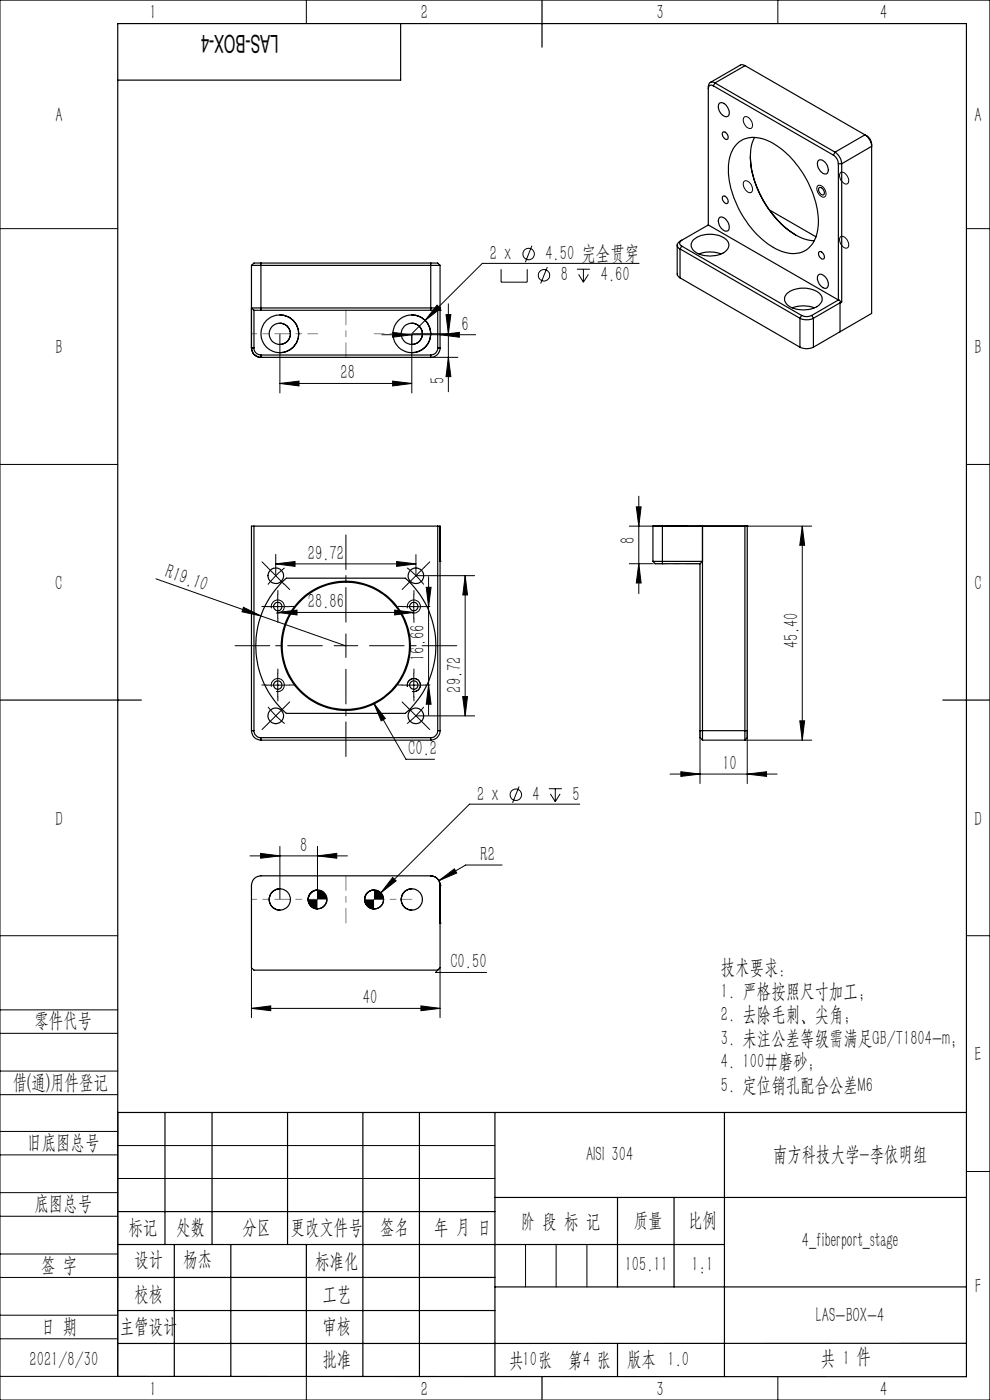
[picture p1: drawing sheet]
<svg xmlns="http://www.w3.org/2000/svg" width="210mm" height="297mm" viewBox="0 0 210 297" stroke-linecap="round" stroke-linejoin="round" font-family="sans-serif">
<g fill="none" stroke="#000" stroke-width=".21">
<path d="M0 0h210v297h-210zM65 0v5M165 0v5M157.8 38.5a1.46 1.46 0 0 1 1.8 1.5 .67 .67 0 0 1-.3 .9 .67 .67 0 0 1-.9-.3 1.77 1.77 0 0 1-.6-2.1zM157.8 24.9a1.18 1.18 0 0 1 1.7 .9l.1 .3a.72 .72 0 0 1-.2 1.1 .72 .72 0 0 1-1-.2 1.77 1.77 0 0 1-.6-2.1zM173.5 39.4a1.57 1.57 0 0 1 1.5 .7 1.57 1.57 0 0 1-.1 1.7 1.7 1.7 0 0 1-1.4-2.4zM178.3 36.7a.99 .99 0 0 1 1.4 .6 .98 .98 0 0 1 .4 1 .98 .98 0 0 1-.7 .7 1.85 1.85 0 0 1-1.1-2.3zM0 48.5h25M106.3 57.1v2.8h5.5v-2.8M112.8 52.1l-1.4 3.5M116.1 56.7l-1.4 3.4M122.4 57.1h2.7"/>
<path d="M122.7 58.2l1.1 1.7M123.8 57.1v2.8M124.8 58.2l-1 1.7M135.6 55.9h-33.3l-15 14.9M178.3 50.3a1.37 1.37 0 0 1 1.7 1.2v.2a.71 .71 0 0 1-.3 .9 .71 .71 0 0 1-1-.4l-.4-.6-.2-.6zM205 48.5h5M59.4 70.8v12.6M81 71h19.9M83.3 70.5l4 .5-4 .5zM87.3 70.8v12.6M87.3 70.8h9.8M91.4 75.8h5.7"/>
<path d="M92.7 64.7l.7 .8-3.2 2.5zM93.3 71l4.1-.5v1zM94.6 66.7h1l-.5 4.1zM95.1 75.8l.5 4.1h-1zM95.1 64.4v18.7M0 98.5h25M59.4 81.3l4-.4v1zM59.4 81.3h27.9M83.3 80.9l4 .4-4 .6zM205 98.5h5M58.5 119.6l4.1-.5v1.1zM58.5 117.6v4.5"/>
<path d="M58.5 119.6h29.7M84.1 119.1l4.1 .5-4.1 .6zM88.2 117.6v4.5h12.5M133.5 119.6h5M133.5 111.6h7M135 107.5h1l-.5 4.1zM135.5 119.6l.5 4.1h-1zM135.5 105.3v20.6M158.5 111.6h13.7M170.2 111.6v45.4M170.2 111.6l.5 4.1h-1zM33.1 122.8l40.2 14.2"/>
<path d="M51.6 128.8l3.8 1.9-4.1-.9zM56.4 128.7h5M56.7 120.4l1.8 1.7M57.6 129a1.39 1.39 0 0 1 1.2-1.7 1.39 1.39 0 0 1 1.5 1.5 1.39 1.39 0 0 1-1.7 1.2M58.5 122.1l1.8 1.8M58.5 122.1l-1.7 1.9M58.9 129.9l4.1-.5v1.1zM58.9 129.9h28.9M58.9 126.2v5M60.4 120.5l-1.9 1.6M83.7 129.4l4.1 .5-4.1 .6zM85.3 128.7h5"/>
<path d="M86.4 129a1.4 1.4 0 0 1 1.3-1.7 1.4 1.4 0 0 1 1.5 1.5 1.4 1.4 0 0 1-1.8 1.2M87.8 126.2v5M90.4 124.6h1l-.5 4.1zM90.9 122.3v29.4M98.7 122.1v29.8M98.7 122.1l.5 4.1h-1zM56.4 145.3h5M57.6 145.7a1.39 1.39 0 0 1 1.2-1.8 1.39 1.39 0 0 1 1.5 1.6 1.39 1.39 0 0 1-1.7 1.2M58.9 142.8v5M79.3 149.2l6.8 11.9h6.1M79.3 149.2l2.4 3.2-.8 .5zM85.3 145.3h5"/>
<path d="M86.4 145.7a1.4 1.4 0 0 1 1.3-1.8 1.4 1.4 0 0 1 1.5 1.6 1.4 1.4 0 0 1-1.8 1.2M87.8 142.8v5M88.2 151.9h12.5M90.9 145.3l.5 4.1h-1zM98.1 147.8h1.1l-.5 4.1zM148.5 155v11.2M158 157h14.2M158.5 155v11.2M169.7 152.9h1l-.5 4.1zM59.4 179.6v11.2M67.3 179.6v11.2M110.1 166.9l-1.4 3.4"/>
<path d="M116.4 167.3h2.8M116.7 168.4l1.1 1.7M117.8 167.3v2.8M118.8 168.4l-1 1.7M123 170.6h-23.4l-18.8 18.8M142.1 164.2h22.8M144.4 163.7l4.1 .5-4.1 .5zM158.5 164.2l4.1-.5v1zM0 198.5h25M53 181.6h20.7M55.3 181l4.1 .6-4.1 .5zM67.3 188.9a1.92 1.92 0 0 0-1.9 1.9"/>
<path d="M67.3 181.6l4.1-.6v1.1zM69.3 190.8a1.92 1.92 0 0 1-2 2M79.3 188.8a2.04 2.04 0 0 0-2 2M80.8 189.4l-1.5 1.4M81.4 190.8a2.04 2.04 0 0 1-2.1 2M83.3 186.2l.7 .7-3.2 2.5zM93.1 186.8l3.3-2.5 .5 .9zM106.5 183.5h-7.7l-5.7 3.3M205 198.5h5M0 214.2h25M0 219.2h25M53.3 213.9l4.1-.5v1z"/>
<path d="M53.3 205.3v10.6M53.3 213.9h40M89.3 213.4l4 .5-4 .5zM103.2 206.3h-10.8l.9-1v10.6M0 232.2h25M0 227.2h25M25 236v56h-25M0 245h25M0 240h25M0 258h25M0 253h25M25 243h80"/>
<path d="M25 250h80M205 248.5h5M0 271h25M0 266h25M0 279h25M111.5 264v9M118 264v9M124.5 264v9M0 284h25M65 292.1v4.9M153.7 292h.1M165 292v5"/>
<circle cx="112.1" cy="53.9" r="1.21"/>
<circle cx="115.4" cy="58.4" r="1.2"/>
<circle cx="109.4" cy="168.6" r="1.21"/>
<circle cx="67.3" cy="190.8" r="1.96"/>
<circle cx="79.4" cy="190.8" r="2.02"/>
</g>
<path d="M88.2 122.1l-1.8-1.6M88.2 122.1l1.7 1.9M58.5 151.8l1.9 1.7M58.5 151.8l-1.6-1.8M88.2 151.8l1.7-1.8M88.2 151.8l-1.8 1.7" fill="none" stroke="#000" stroke-width=".21" stroke-dasharray="30.5 1.3 1.3 1.3" stroke-linecap="butt"/>
<g fill="none" stroke="#000" stroke-width=".25">
<path d="M85 5v12h-60M115 0v10M151.3 18.2a.65 .65 0 0 0-.7-.1 .65 .65 0 0 0-.4 .7M151.3 18.2l25.5 14.7M151.7 17.6a.86 .86 0 0 0-1-.1 .86 .86 0 0 0-.5 .9v29.3M151.7 17.6l25.4 14.7M151.7 17.6l-.4 .6M158 13.9l-.6-.2-.3 .1-6.4 3.7M158 13.9l-6.3 3.7M158 13.9l25.5 14.7M152.6 21.9a1.67 1.67 0 0 1 2 1.6 .81 .81 0 0 1 0 .9 .81 .81 0 0 1-.8 .3 2.08 2.08 0 0 1-1.2-2.8zM153.3 28.1a.9 .9 0 0 1 1.1 1.1 .43 .43 0 0 1-.3 .4 .43 .43 0 0 1-.5-.3 1.11 1.11 0 0 1-.3-1.2z"/>
<path d="M156.2 30.6a5.7 5.7 0 0 1 6.8-.7 20.5 20.5 0 0 1 10.6 17.9 6.1 6.1 0 0 1-3.5 5.7 8.3 8.3 0 0 1-7.6-2 20.9 20.9 0 0 1-8-16.4 7 7 0 0 1 1.7-4.5zM159.2 33.2a21.5 21.5 0 0 0 9.6 16.6M160.1 29.1a12.4 12.4 0 0 0 0 9.5 20 20 0 0 0 10.1 11.9l1.5 .5 1 .1M173.5 34.1a1.12 1.12 0 0 1 1.8 .6 1.44 1.44 0 0 1 0 2.2 2.14 2.14 0 0 1-1.8-2.8zM173.8 39.8a1 1 0 0 1 .8 1.5 1.06 1.06 0 0 1-.8-1.5zM176.8 32.9a2.37 2.37 0 0 1 1 1.8M177.1 32.3a3.3 3.3 0 0 1 1.4 2.4M177.1 32.3l-.3 .6M177.8 34.7h.7M177.8 34.7v28.9M178.5 34.7v29.4M183.5 28.6a3.3 3.3 0 0 1 1.4 2.4l-6.4 3.7"/>
<path d="M183.5 28.6a2.26 2.26 0 0 1 1.4 2.1v35.8l-12.4 7.2M183.5 28.6l-6.4 3.7M53.3 56.3h40M53.3 56.3v17.5M55.4 55.8h-1.5l-.6 .5M55.4 55.8v10M55.4 55.8h36M91.4 55.8h1.5l.4 .5M91.4 55.8v10M93.3 56.3v17.5M143.7 52v6.2l.6 .7M144.3 52.8l25.4 14.7"/>
<path d="M144.3 58.9l25.4 14.8M144.3 52.8v6.1M144.6 51a.66 .66 0 0 0-.4 .6 .66 .66 0 0 0 .4 .6M144.6 51a1.05 1.05 0 0 0-.8 1.4l.5 .4M144.6 52.2l25.4 14.7M144.6 52.2l-.3 .6M147.1 50.9a5.7 5.7 0 0 1 7.2 .2 1.79 1.79 0 0 1-1.2 2.7 6 6 0 0 1-6-.7 1.53 1.53 0 0 1 0-2.2zM148.3 53.9l.1-.1a6.6 6.6 0 0 1 4.5 .1M150.2 47.7l27.6 15.9M150.2 47.7l-5.6 3.3M152.7 46.1a1.91 1.91 0 0 1 2 2 .76 .76 0 0 1-.4 .9 .76 .76 0 0 1-1-.3 1.95 1.95 0 0 1-.6-2.6zM153.3 41.7a.91 .91 0 0 1 1.1 1.1 .5 .5 0 0 1-.5 .4 .5 .5 0 0 1-.4-.4l-.3-.7z"/>
<path d="M163.2 44.6l9.9 5.6M173.7 58.3a1.65 1.65 0 0 1 1.9 1.4 .85 .85 0 0 1 0 1.1 .85 .85 0 0 1-1 .2 2.09 2.09 0 0 1-.9-2.7zM173.8 53.4a.98 .98 0 0 1 .9 .5 .98 .98 0 0 1-.1 1.1 1.06 1.06 0 0 1-.8-1.6zM53.3 73.8a1.98 1.98 0 0 0 2.1 2M53.3 73.8h.1M53.3 73.8h.6M53.9 65.8l-.6-.5h40l-.4 .5M53.9 65.8h1.5M53.9 73.8a1.49 1.49 0 0 0 1.5 1.5M53.9 65.8v8M55.4 75.8h.1M55.4 75.3v.5"/>
<path d="M55.4 65.8h36M55.4 75.3h36M55.4 75.8h36M59.4 66.8a4 4 0 0 1 4 4M59.4 68.6a2.17 2.17 0 0 1 2.2 2.2M61.6 70.8a2.17 2.17 0 0 1-2.2 2.3M63.4 70.8a4 4 0 0 1-4 4M87.3 66.8a4 4 0 0 1 4.1 4M87.3 68.6a2.23 2.23 0 0 1 2.3 2.2M89.6 70.8a2.23 2.23 0 0 1-2.3 2.3M91.4 65.8h1.5M91.4 70.8a4 4 0 0 1-4.1 4"/>
<path d="M91.4 75.3v.5M92.9 73.8a1.49 1.49 0 0 1-1.5 1.5M92.9 65.8v8M92.9 73.8h.4M93.3 73.8a1.98 1.98 0 0 1-1.9 2M93.3 65.8h.1M166.9 62.3a5.8 5.8 0 0 1 7 0 1.68 1.68 0 0 1-.7 2.8 6.1 6.1 0 0 1-6.3-.6 1.53 1.53 0 0 1 0-2.2zM168.1 65.3h.1a6.6 6.6 0 0 1 4.5 0M169.7 67.5a3.3 3.3 0 0 0 2.8 0M169.7 73.7a3.3 3.3 0 0 0 2.8 0M169.7 67.5v6.2M170 66.9a2.44 2.44 0 0 0 2.2 0"/>
<path d="M170 66.9l-.3 .6M172.2 66.9l.3 .6M172.5 67.5v6.2M177.8 63.6h.1M177.8 63.6l.7 .5M177.8 63.6l-5.6 3.3M178.2 64.2h.1M178.2 64.2l-5.7 3.3M178.2 64.2v6.2M178.5 64.1l-.3 .1M53.9 111.6v43.4M92.9 111.6v43.4"/>
<path d="M93.3 119.1h.1M138.5 111.6h2M138.5 111.6h.1M138.5 119.1h10.5l-.5 .5M138.5 119.1l.5 .5h1.5M138.5 111.6v7.5M140.5 111.6h18M140.5 111.6v8M140.5 119.6h8M141.3 111.6h4.5zM141.5 111.6h4zM148.5 119.6v35.4"/>
<path d="M149 111.6v45.4M158 111.6v45.4M158.5 111.6h.1M158.5 111.6v43.4M59.5 123.8l1.2-1.1h25.3a19.1 19.1 0 0 1 0 28.6h-25.3a19.1 19.1 0 0 1-1.2-27.5zM0 148.5h30M53.3 155a2.03 2.03 0 0 0 2.1 2M53.3 155h.6M53.3 155v-43.4h40v43.4M53.9 155a1.49 1.49 0 0 0 1.5 1.5M55.4 156.5v.5M55.4 156.5h36"/>
<path d="M55.4 157h36M91.4 156.5v.5M92.9 155a1.49 1.49 0 0 1-1.5 1.5M92.9 155h.4M93.3 155a2.04 2.04 0 0 1-1.9 2M148.5 155v1.5l.5 .5M148.5 155h10M149 157h9M158.5 155v1.5l-.5 .5M200 148.5h10M59.4 188.6a2.26 2.26 0 0 0-2.3 2.2 2.26 2.26 0 0 0 2.3 2.3M65.4 190.8a1.98 1.98 0 0 0 1.9 2"/>
<path d="M67.3 188.8a1.98 1.98 0 0 0-1.9 2M77.4 190.8a2.04 2.04 0 0 0 1.9 2M79.3 188.8a2.04 2.04 0 0 0-1.9 2M87.3 188.6a2.26 2.26 0 0 0-2.2 2.2 2.26 2.26 0 0 0 2.2 2.3M91.4 185.8h-36a2.03 2.03 0 0 0-2.1 2v17.5l.6 .5h39l.4-.5v-17.5M91.4 185.8a1.98 1.98 0 0 1 1.9 2M91.4 185.8h.1M93.3 187.8h.1M93.3 195.8h.1M25 236h180M35 236v28M45 236v28"/>
<path d="M61 236v28M77 236v56M89 236v56M105 236v56M153.7 236v56M25 257h80M105 254h100M131 254v19M143 254v19M25 264h128.7M25 271h80M25 278h80"/>
<path d="M37 264v28M49 264v28M65 264.1v28M105 273h100M25 292l180 .1v-287.1h-180v287M115 292v5M131 285v7M205 285h-180"/>
<circle cx="59.3" cy="70.8" r="2.25"/>
<circle cx="59.4" cy="70.8" r="4"/>
<circle cx="87.3" cy="70.8" r="2.26"/>
<circle cx="87.4" cy="70.8" r="4"/>
<circle cx="58.5" cy="122.1" r="1.66"/>
<circle cx="58.9" cy="128.7" r=".88"/>
<circle cx="73.4" cy="137" r="13.7"/>
<circle cx="73.4" cy="137" r="13.5"/>
<circle cx="87.8" cy="128.7" r=".88"/>
<circle cx="88.2" cy="122.2" r="1.65"/>
<circle cx="58.5" cy="151.9" r="1.66"/>
<circle cx="58.9" cy="145.3" r=".88"/>
<circle cx="87.8" cy="145.3" r=".88"/>
<circle cx="88.2" cy="151.9" r="1.65"/>
<circle cx="59.4" cy="190.8" r="2.24"/>
<circle cx="67.4" cy="190.8" r="2"/>
<circle cx="79.4" cy="190.8" r="2"/>
<circle cx="87.4" cy="190.8" r="2.25"/>
</g>
<path d="M53.4 70.8h6M53.4 190.8h6" fill="none" stroke="#808080" stroke-width=".21" stroke-dasharray="30.5 1.3 1.3 1.3" stroke-dashoffset="29.4"/>
<path d="M73.4 75.8v-10M138.5 119.6h10M73.4 185.8v10" fill="none" stroke="#808080" stroke-width=".21" stroke-dasharray="30.5 1.3 1.3 1.3" stroke-dashoffset="27.4"/>
<path d="M59.4 70.8h8M87.4 70.8h-8M59.4 190.8h8M87.4 190.8h-8" fill="none" stroke="#808080" stroke-width=".21" stroke-dasharray="30.5 1.3 1.3 1.3" stroke-dashoffset="28.4"/>
<path d="M143.5 119.6h.1M143.5 111.6h.1" fill="none" stroke="#808080" stroke-width=".21" stroke-dasharray="30.5 1.3 1.3 1.3"/>
<g fill="none" stroke="#000" stroke-width=".21" stroke-dasharray="30.5 1.3 1.3 1.3">
<path d="M56.4 128.7h-.8M56.7 120.4l-1.1-1.2M58.9 126.2v-.9M58.9 131.2v.8M60.3 123.9l1.2 1.2M61.4 128.7h.9M73.4 137v-2.5M73.4 137h-2.5M73.4 137v2.5M73.4 137h2.5M85.3 128.7h-.9M86.5 123.9l-1.2 1.2"/>
<path d="M87.8 126.2v-.9M87.8 131.2v.8M88.2 122.1l1.8-1.7M88.2 122.1l-1.7 1.8M90 120.4l1.2-1.2M90.3 128.7h.9M56.4 145.3h-.8M56.7 153.6l-1.1 1.2M58.5 151.8l-1.8 1.8M58.5 151.8l1.8-1.7M58.9 142.8v-.9M58.9 147.8v.9"/>
<path d="M60.3 150.1l1.1-1.2M61.4 145.3h.9M85.3 145.3h-.9M86.5 150.1l-1.2-1.2M87.8 142.8v-.9M87.8 147.8v.9M88.2 151.8l1.8 1.8M88.2 151.8l-1.7-1.7M90 153.6l1.2 1.2M90.3 145.3h.9"/>
</g>
<path d="M68.4 137h-18.5M73.4 132v-18.5M78.4 137h18.5M73.4 142v18.5" fill="none" stroke="#000" stroke-width=".21" stroke-dasharray="30.5 1.3 1.3 1.3" stroke-dashoffset="23.1"/>
<g fill="#000">
<path d="M51.6 128.8l3.8 1.9-4.1-.9zM79.3 149.2l2.4 3.2-.8 .5z"/>
<path d="M59.4 81.3l4-.4v1zM83.3 80.9l4 .4-4 .6z"/>
<path d="M58.5 119.6l4.1-.5v1.1zM84.1 119.1l4.1 .5-4.1 .6z"/>
<path d="M135.5 119.6l.5 4.1h-1zM135 107.5h1l-.5 4.1z"/>
<path d="M170.2 111.6l.5 4.1h-1zM169.7 152.9h1l-.5 4.1z"/>
<path d="M58.9 129.9l4.1-.5v1.1zM83.7 129.4l4.1 .5-4.1 .6zM144.4 163.7l4.1 .5-4.1 .5zM158.5 164.2l4.1-.5v1zM53.3 213.9l4.1-.5v1zM89.3 213.4l4 .5-4 .5zM93.1 186.8l3.8-1.6-.5-.9zM55.3 181l4.1 .6-4.1 .5zM67.3 181.6l4.1-.6v1.1zM83.3 186.2l-2.5 3.2 3.2-2.5zM83.3 70.5l4 .5-4 .5zM93.3 71l4.1-.5v1zM92.7 64.7l-2.5 3.3 3.2-2.5z"/>
<path d="M90.4 124.6h1l-.5 4.1zM90.9 145.3l.5 4.1h-1zM94.6 66.7h1l-.5 4.1zM95.1 75.8l.5 4.1h-1z"/>
<path d="M98.7 122.1l.5 4.1h-1zM98.1 147.8h1.1l-.5 4.1z"/>
<path d="M65.4 190.8a1.92 1.92 0 0 0 1.9 2v-2zM67.3 188.9v1.9h2a1.92 1.92 0 0 0-2-1.9zM77.3 190.8a2.04 2.04 0 0 0 2 2v-2zM79.3 188.8v2h2.1a2.04 2.04 0 0 0-2.1-2z"/>
</g>
<text font-size="5.2" x="59.1" y="7.3" transform="rotate(-180 59.1 7.3)">LAS-BOX-4</text>
<g font-size="4.4">
<text x="31.7" y="4.1">1</text>
<text x="89.2" y="4.1">2</text>
<text x="139.2" y="4.1">3</text>
<text x="186.7" y="4.1">4</text>
<text x="11.7" y="25.9">A</text>
<text x="206.7" y="25.9">A</text>
<text x="103.9" y="55.2">2 x</text>
<text x="115.7" y="55.2">4.50 完全贯穿</text>
<text x="118.9" y="59.7">8</text>
<text x="127.4" y="59.7">4.60</text>
<text x="97.9" y="70.1">6</text>
<text x="11.7" y="75.1">B</text>
<text x="206.7" y="75.1">B</text>
<text x="72.2" y="80.5">28</text>
<text x="94.3" y="81.6" transform="rotate(-90 94.3 81.6)">5</text>
<text x="65.3" y="118.7">29.72</text>
<text x="134.6" y="115.5" transform="rotate(-90 134.6 115.5)">8</text>
<text x="11.7" y="125.1">C</text>
<text x="34.8" y="122.5" transform="rotate(19 34.8 122.5)">R19.10</text>
<text x="206.7" y="125.1">C</text>
<text x="65.3" y="129">28.86</text>
<text x="169.3" y="137.6" transform="rotate(-90 169.3 137.6)">45.40</text>
<text x="90.1" y="140.2" transform="rotate(-90 90.1 140.2)">16.66</text>
<text x="97.8" y="146.9" transform="rotate(-90 97.8 146.9)">29.72</text>
<text x="86.6" y="160.1">C0.2</text>
<text x="153.2" y="163.3">10</text>
<text x="101.2" y="169.9">2 x</text>
<text x="113" y="169.9">4</text>
<text x="121.5" y="169.9">5</text>
<text x="11.7" y="175.1">D</text>
<text x="206.7" y="175.1">D</text>
<text x="63.7" y="180.7">8</text>
<text x="101.9" y="182.6">R2</text>
<text x="95.5" y="205.4">C0.50</text>
<text x="152.9" y="206.7">技术要求：</text>
<text x="77" y="213">40</text>
<text x="152.9" y="211.7">1. 严格按照尺寸加工；</text>
<text x="7.3" y="217.9">零件代号</text>
<text x="152.9" y="216.7">2. 去除毛刺、尖角；</text>
<text x="152.9" y="221.7">3. 未注公差等级需满足GB/T1804-m；</text>
<text x="152.9" y="226.7">4. 100#磨砂；</text>
<text x="206.7" y="225.1">E</text>
<text x="2.7" y="231">借(通)用件登记</text>
<text x="152.9" y="231.7">5. 定位销孔配合公差M6</text>
<text x="5.8" y="243.7">旧底图总号</text>
<text x="124.3" y="246.2">AISI 304</text>
<text x="164" y="246.2">南方科技大学-李依明组</text>
<text x="7.3" y="256.8">底图总号</text>
<text x="27.2" y="261.9">标记</text>
<text x="37.4" y="261.9">处数</text>
<text x="51.5" y="261.9">分区</text>
<text x="61.7" y="261.9">更改文件号</text>
<text x="80.6" y="261.9">签名</text>
<text x="92.1" y="261.9">年 月 日</text>
<text x="110.5" y="260.4">阶 段 标 记</text>
<text x="134.4" y="260.4">质量</text>
<text x="145.9" y="260.4">比例</text>
<text x="8.7" y="269.8">签 字</text>
<text x="28.5" y="268.7">设计</text>
<text x="38.9" y="268.7">杨杰</text>
<text x="66.9" y="269.1">标准化</text>
<text x="132.5" y="269.7">105.11</text>
<text x="146.7" y="269.7">1:1</text>
<text x="170.1" y="264.6">4_fiberport_stage</text>
<text x="28.5" y="275.9">校核</text>
<text x="68.4" y="275.9">工艺</text>
<text x="206.8" y="274.4">F</text>
<text x="173.1" y="280.6">LAS-BOX-4</text>
<text x="8.7" y="282.9">日 期</text>
<text x="25.4" y="282.9">主管设计</text>
<text x="68.4" y="282.8">审核</text>
<text x="6.3" y="289.9">2021/8/30</text>
<text x="68.4" y="289.9">批准</text>
<text x="108" y="289.9">共 张</text>
<text x="110.8" y="289.9">10</text>
<text x="120.5" y="289.9">第 张</text>
<text x="123.7" y="289.9">4</text>
<text x="133" y="289.9">版本 1.0</text>
<text x="174.1" y="289.5">共 1 件</text>
<text x="31.7" y="296.1">1</text>
<text x="89.2" y="296.1">2</text>
<text x="139.2" y="296.1">3</text>
<text x="186.7" y="296.1">4</text>
</g>
</svg>
